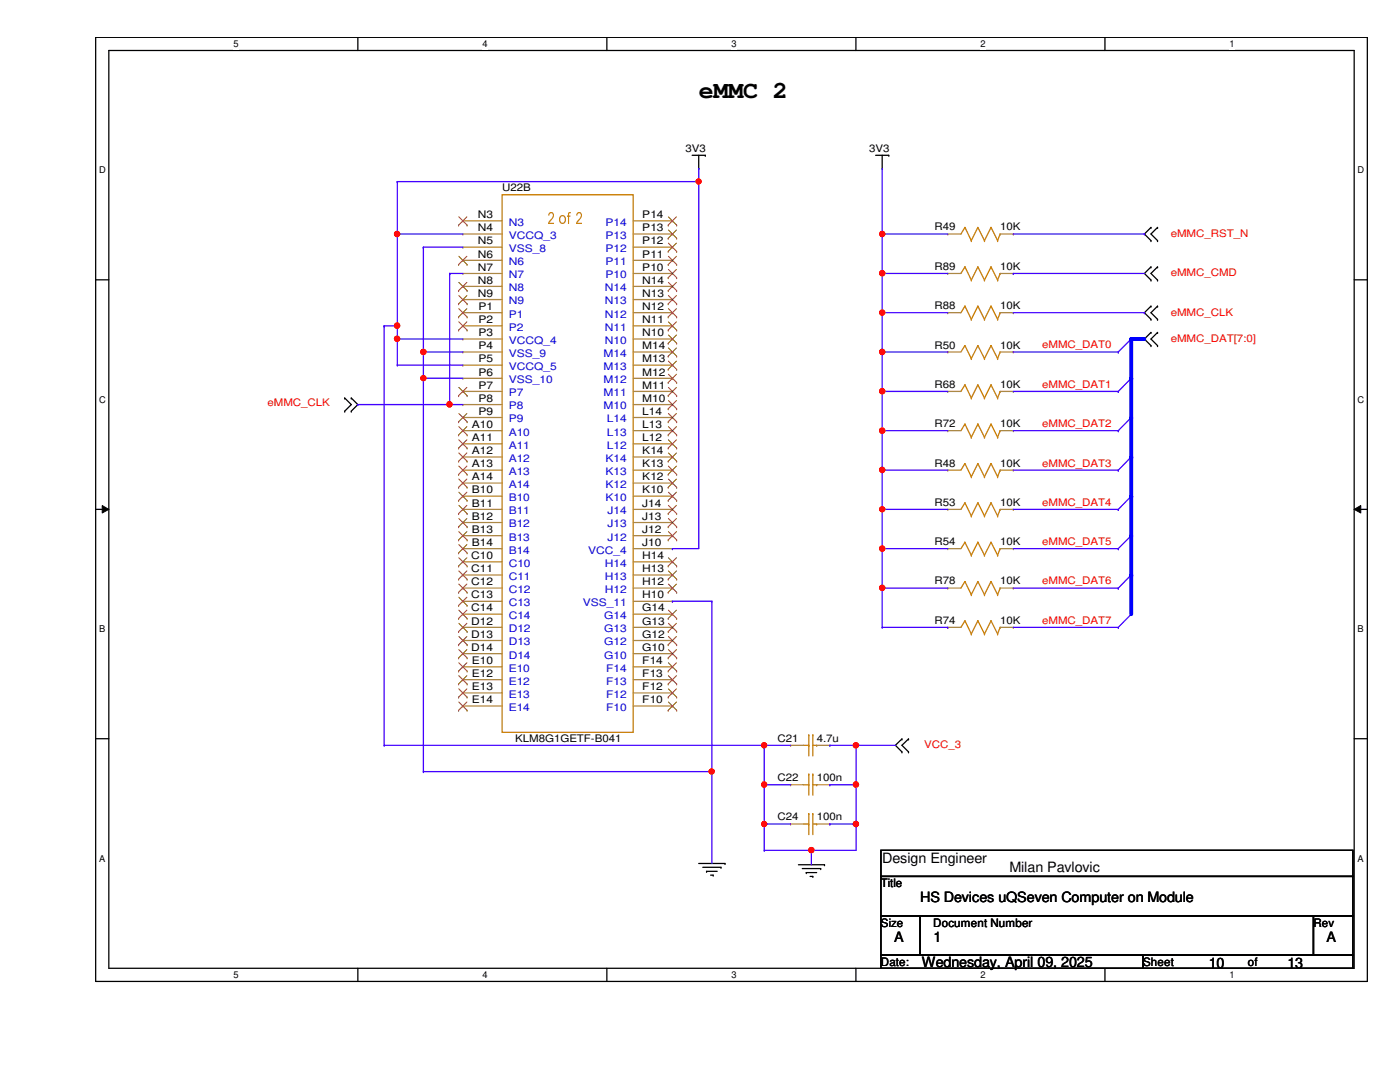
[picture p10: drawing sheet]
<svg xmlns="http://www.w3.org/2000/svg" width="279mm" height="216mm" viewBox="0 0 279 216" stroke-linecap="round" stroke-linejoin="round" font-family="sans-serif">
<path d="M19.1 7.5h253.8v188.3h-253.8zM21.7 10.1h248.6v183.1h-248.6z" fill="none" stroke="#000" stroke-width=".25"/>
<g fill="#fff">
<path d="M46.6 7.7h1v2.1h-1z"/>
<path d="M46.6 193.5h1v2.1h-1z"/>
</g>
<path d="M71.4 7.5v2.6M71.4 193.2v2.6" fill="none" stroke="#000" stroke-width=".25"/>
<g fill="#fff">
<path d="M96.3 7.7h1v2.1h-1z"/>
<path d="M96.3 193.5h1v2.1h-1z"/>
</g>
<path d="M121.1 7.5v2.6M121.1 193.2v2.6" fill="none" stroke="#000" stroke-width=".25"/>
<g fill="#fff">
<path d="M146 7.7h1v2.1h-1z"/>
<path d="M146 193.5h1v2.1h-1z"/>
</g>
<path d="M170.8 7.5v2.6M170.8 193.2v2.6" fill="none" stroke="#000" stroke-width=".25"/>
<g fill="#fff">
<path d="M195.7 7.7h1v2.1h-1z"/>
<path d="M195.7 193.5h1v2.1h-1z"/>
</g>
<path d="M220.5 7.5v2.6M220.5 193.2v2.6" fill="none" stroke="#000" stroke-width=".25"/>
<g fill="#fff">
<path d="M245.4 7.7h1v2.1h-1z"/>
<path d="M245.4 193.5h1v2.1h-1z"/>
<path d="M19.8 32.9h1.3v2.1h-1.3z"/>
<path d="M270.9 32.9h1.3v2.1h-1.3z"/>
<path d="M19.8 78.7h1.3v2.1h-1.3z"/>
<path d="M270.9 78.7h1.3v2.1h-1.3z"/>
</g>
<path d="M19.1 55.8h2.6M270.3 55.8h2.6" fill="none" stroke="#000" stroke-width=".25"/>
<g fill="#fff">
<path d="M19.8 124.5h1.2v2.1h-1.2z"/>
<path d="M270.9 124.5h1.3v2.1h-1.3z"/>
</g>
<path d="M19.1 101.6h2.6M270.3 101.6h2.6" fill="none" stroke="#000" stroke-width=".25"/>
<path d="M20.4 100.9l1.3 .7-1.3 .8zM270.3 101.6l1.3-.7v1.5z" fill="#000"/>
<path d="M20.4 100.9l1.3 .7-1.3 .8zM270.3 101.6l1.3-.7v1.5z" fill="none" stroke="#000" stroke-width=".2"/>
<g fill="#fff">
<path d="M19.8 170.3h1.2v2h-1.2z"/>
<path d="M270.9 170.3h1.3v2h-1.3z"/>
</g>
<g fill="none" stroke="#000" stroke-width=".25">
<path d="M138.1 31h2.7M139.4 33.6h.1M139.4 31v2.6M140.8 31h.1M174.8 31h2.6M176.1 33.6h.1M176.1 31v2.6M177.4 31h.1M229.7 45.4h.1M229.7 48h.1M229.7 53.3h.1M229.7 55.9h.1"/>
<path d="M229.7 45.4l-1.3 1.3 1.3 1.3M229.7 53.3l-1.3 1.3 1.3 1.3M231 48h.1M231 45.4h.1M231 55.9h.1M231 53.3h.1M231 45.4l-1.3 1.3 1.3 1.3M231 53.3l-1.3 1.3 1.3 1.3M68.8 79.4h.1M68.8 79.4l1.3 1.3-1.3 1.3M70.1 79.4h.1M70.1 79.4l1.3 1.3-1.3 1.3"/>
<path d="M229.7 61.1h.1M229.7 63.7h.1M229.7 66.3h.1M229.7 69h.1M229.7 61.1l-1.3 1.3 1.3 1.3M229.7 66.3l-1.3 1.3 1.3 1.4M231 63.7h.1M231 61.1h.1M231 69h.1M231 66.3h.1M231 61.1l-1.3 1.3 1.3 1.3M231 66.3l-1.3 1.3 1.3 1.4"/>
<path d="M68.8 82h.1M70.1 82h.1M19.1 147.4h2.6M180 147.4h.1M180 150h.1M180 147.4l-1.3 1.3 1.3 1.3M181.3 150h.1M181.3 147.4h.1M181.3 147.4l-1.3 1.3 1.3 1.3M270.3 147.4h2.6M139.4 172.3h5.3M140.3 173.1h3.6"/>
<path d="M141 173.9h.1M141 173.9h2.1M141.8 174.6h.5M142.3 174.6h.1M143.9 173.1h.1M144.7 172.3h.1M159.3 172.6h5.2M160.1 173.3h3.7M160.9 174.1h.1M160.9 174.1h2.1M161.7 174.9h.5M162.2 174.9h.1"/>
<path d="M163.8 173.3h.1M164.5 172.6h.1M175.8 169.7h94.2v5.2h-94.2zM175.8 174.9h94.2v7.9h-94.2zM175.8 182.8h7.8v7.8h-7.8zM175.8 190.6h52.3v2.6h-52.3zM183.6 182.8h78.5v7.8h-78.5zM228.1 190.6h41.9v2.6h-41.9zM262.1 182.8h7.9v7.8h-7.9z"/>
</g>
<g fill="none" stroke="#4200ff" stroke-width=".25">
<path d="M79.3 46.7h.1M79.3 46.7h13.1M84.5 49.3h.1M84.5 49.3h7.9M89.7 54.6h.1M89.7 54.6h2.7M89.7 54.6v26.1M84.5 75.5h.1M84.5 75.5h7.9M223.2 78.1h.1M223.2 70.2h.1M225.8 75.5l-2.6 2.6"/>
<path d="M225.8 67.6l-2.6 2.6M71.4 80.7h.1M71.4 80.7h21M89.7 80.7h.1M223.2 85.9h.1M223.2 93.8h.1M225.8 83.3l-2.6 2.6M225.8 91.2l-2.6 2.6M225.8 99l-2.6 2.6M134.2 109.5h.1M134.2 120h.1M134.2 109.5h5.2"/>
<path d="M134.2 120h7.9M223.2 101.6h.1M223.2 109.5h.1M223.2 117.3h.1M225.8 106.9l-2.6 2.6M225.8 114.7l-2.6 2.6M223.2 125.2h.1M225.8 122.6l-2.6 2.6"/>
</g>
<g fill="none" stroke="#cc8006" stroke-width=".25">
<path d="M100.2 38.9h26.2v107.2h-26.2zM192.6 45.4h.1M192.6 53.3h.1M192.6 45.4l1.2 2.6M192.6 45.4l-.8 1.3M192.6 53.3l1.2 2.6M192.6 53.3l-.8 1.3M193.8 48h.1M193.8 55.9h.1M195.2 45.4h.1M195.2 53.3h.1M195.2 45.4l-1.4 2.6"/>
<path d="M195.2 45.4l1.3 2.6M195.2 53.3l-1.4 2.6M195.2 53.3l1.3 2.6M196.5 48h.1M196.5 55.9h.1M197.8 45.4h.1M197.8 53.3h.1M197.8 45.4l-1.3 2.6M197.8 45.4l1.3 2.6M197.8 53.3l-1.3 2.6M197.8 53.3l1.3 2.6M199.1 48h.1"/>
<path d="M199.1 55.9h.1M199.6 46.7h.1M199.6 54.6h.1M199.6 46.7l-.5 1.3M199.6 54.6l-.5 1.3M192.6 76.8h.1M192.6 69h.1M192.6 61.1h.1M192.6 76.8l1.2 2.6M192.6 76.8l-.8 1.3M192.6 69l1.2 2.5M192.6 69l-.8 1.2"/>
<path d="M192.6 61.1l1.2 2.6M192.6 61.1l-.8 1.3M193.8 79.4h.1M193.8 71.5h.1M193.8 63.7h.1M195.2 76.8h.1M195.2 69h.1M195.2 61.1h.1M195.2 76.8l-1.4 2.6M195.2 76.8l1.3 2.6M195.2 69l-1.4 2.5M195.2 69l1.3 2.5"/>
<path d="M195.2 61.1l-1.4 2.6M195.2 61.1l1.3 2.6M196.5 79.4h.1M196.5 71.5h.1M196.5 63.7h.1M197.8 76.8h.1M197.8 69h.1M197.8 61.1h.1M197.8 76.8l-1.3 2.6M197.8 76.8l1.3 2.6M197.8 69l-1.3 2.5M197.8 69l1.3 2.5"/>
<path d="M197.8 61.1l-1.3 2.6M197.8 61.1l1.3 2.6M199.1 79.4h.1M199.1 71.5h.1M199.1 63.7h.1M199.6 78.1h.1M199.6 70.2h.1M199.6 62.4h.1M199.6 78.1l-.5 1.3M199.6 70.2l-.5 1.3M199.6 62.4l-.5 1.3M192.6 92.5h.1"/>
<path d="M192.6 84.6h.1M192.6 92.5l1.2 2.6M192.6 92.5l-.8 1.3M192.6 84.6l1.2 2.6M192.6 84.6l-.8 1.3M193.8 95.1h.1M193.8 87.2h.1M195.2 92.5h.1M195.2 84.6h.1M195.2 92.5l-1.4 2.6M195.2 92.5l1.3 2.6M195.2 84.6l-1.4 2.6"/>
<path d="M195.2 84.6l1.3 2.6M196.5 95.1h.1M196.5 87.2h.1M197.8 92.5h.1M197.8 84.6h.1M197.8 92.5l-1.3 2.6M197.8 92.5l1.3 2.6M197.8 84.6l-1.3 2.6M197.8 84.6l1.3 2.6M199.1 95.1h.1M199.1 87.2h.1M199.6 93.8h.1"/>
<path d="M199.6 85.9h.1M199.6 93.8l-.5 1.3M199.6 85.9l-.5 1.3M192.6 116h.1M192.6 108.2h.1M192.6 100.3h.1M192.6 116l1.2 2.7M192.6 116l-.8 1.3M192.6 108.2l1.2 2.6M192.6 108.2l-.8 1.3M192.6 100.3l1.2 2.7M192.6 100.3l-.8 1.3"/>
<path d="M193.8 118.7h.1M193.8 110.8h.1M193.8 103h.1M195.2 116h.1M195.2 108.2h.1M195.2 100.3h.1M195.2 116l-1.4 2.7M195.2 116l1.3 2.7M195.2 108.2l-1.4 2.6M195.2 108.2l1.3 2.6M195.2 100.3l-1.4 2.7M195.2 100.3l1.3 2.7"/>
<path d="M196.5 118.7h.1M196.5 110.8h.1M196.5 103h.1M197.8 116h.1M197.8 108.2h.1M197.8 100.3h.1M197.8 116l-1.3 2.7M197.8 116l1.3 2.7M197.8 108.2l-1.3 2.6M197.8 108.2l1.3 2.6M197.8 100.3l-1.3 2.7M197.8 100.3l1.3 2.7"/>
<path d="M199.1 118.7h.1M199.1 110.8h.1M199.1 103h.1M199.6 117.3h.1M199.6 109.5h.1M199.6 101.6h.1M199.6 117.3l-.5 1.4M199.6 109.5l-.5 1.3M199.6 101.6l-.5 1.4M192.6 123.9h.1M192.6 123.9l1.2 2.6M192.6 123.9l-.8 1.3"/>
<path d="M193.8 126.5h.1M195.2 123.9h.1M195.2 123.9l-1.4 2.6M195.2 123.9l1.3 2.6M196.5 126.5h.1M197.8 123.9h.1M197.8 123.9l-1.3 2.6M197.8 123.9l1.3 2.6M199.1 126.5h.1M199.6 125.2h.1M199.6 125.2l-.5 1.3M160.4 156.6h1"/>
<path d="M160.4 148.7h1M161.4 154.5h.1M161.4 156.6h.1M161.4 146.6h.1M161.4 148.7h.1M161.4 146.6v4.2M161.4 154.5v4.2M162.2 154.5h.1M162.2 146.6h.1M162.2 146.6v4.2M162.2 154.5v4.2M162.2 156.6h.8"/>
<path d="M162.2 148.7h.8M163 156.6h.1M163 148.7h.1M160.4 164.4h1M161.4 162.3h.1M161.4 164.4h.1M161.4 162.3v4.2M162.2 162.3h.1M162.2 162.3v4.2M162.2 164.4h.8M163 164.4h.1"/>
</g>
<g fill="none" stroke="#a84" stroke-width=".25">
<path d="M92.4 44.1h.1M92.4 46.7h.1M92.4 49.3h.1M92.4 51.9h.1M92.4 54.6h.1M92.4 57.1h.1M92.4 59.8h.1M92.4 46.7h7.8M92.4 54.6h7.8M92.4 44.1h7.8M92.4 49.3h7.8M92.4 51.9h7.8"/>
<path d="M92.4 57.1h7.8M92.4 59.8h7.8M126.4 46.7h7.8M126.4 54.6h7.8M126.4 44.1h7.8M126.4 49.3h7.8M126.4 51.9h7.8M126.4 57.1h7.8M126.4 59.8h7.8M134.2 59.8h.1M134.2 57.1h.1M134.2 54.6h.1"/>
<path d="M134.2 51.9h.1M134.2 49.3h.1M134.2 46.7h.1M134.2 44.1h.1M189.1 46.7h.1M189.1 54.6h.1M189.1 46.7h2.7M189.1 54.6h2.7M199.6 46.7h2.6M199.6 54.6h2.6M202.2 46.7h.1M202.2 54.6h.1"/>
<path d="M92.4 62.4h.1M92.4 65h.1M92.4 67.6h.1M92.4 70.2h.1M92.4 72.9h.1M92.4 75.5h.1M92.4 78.1h.1M92.4 78.1h7.8M92.4 70.2h7.8M92.4 62.4h7.8M92.4 65h7.8M92.4 67.6h7.8"/>
<path d="M92.4 72.9h7.8M92.4 75.5h7.8M126.4 78.1h7.8M126.4 70.2h7.8M126.4 62.4h7.8M126.4 65h7.8M126.4 67.6h7.8M126.4 72.9h7.8M126.4 75.5h7.8M134.2 78.1h.1M134.2 75.5h.1M134.2 72.9h.1"/>
<path d="M134.2 70.2h.1M134.2 67.6h.1M134.2 65h.1M134.2 62.4h.1M189.1 78.1h.1M189.1 70.2h.1M189.1 62.4h.1M189.1 78.1h2.7M189.1 70.2h2.7M189.1 62.4h2.7M199.6 78.1h2.6M199.6 70.2h2.6"/>
<path d="M199.6 62.4h2.6M202.2 78.1h.1M202.2 70.2h.1M202.2 62.4h.1M92.4 80.7h.1M92.4 83.3h.1M92.4 85.9h.1M92.4 88.6h.1M92.4 91.2h.1M92.4 93.8h.1M92.4 96.4h.1M92.4 99h.1"/>
<path d="M92.4 93.8h7.8M92.4 85.9h7.8M92.4 80.7h7.8M92.4 83.3h7.8M92.4 88.6h7.8M92.4 91.2h7.8M92.4 96.4h7.8M92.4 99h7.8M126.4 93.8h7.8M126.4 85.9h7.8M126.4 80.7h7.8M126.4 83.3h7.8"/>
<path d="M126.4 88.6h7.8M126.4 91.2h7.8M126.4 96.4h7.8M126.4 99h7.8M134.2 99h.1M134.2 96.4h.1M134.2 93.8h.1M134.2 91.2h.1M134.2 88.6h.1M134.2 85.9h.1M134.2 83.3h.1M134.2 80.7h.1"/>
<path d="M189.1 93.8h.1M189.1 85.9h.1M189.1 93.8h2.7M189.1 85.9h2.7M199.6 93.8h2.6M199.6 85.9h2.6M202.2 93.8h.1M202.2 85.9h.1M92.4 101.6h.1M92.4 104.3h.1M92.4 106.9h.1M92.4 109.5h.1"/>
<path d="M92.4 112.1h.1M92.4 114.7h.1M92.4 117.3h.1M92.4 120h.1M92.4 117.3h7.8M92.4 109.5h7.8M92.4 101.6h7.8M92.4 104.3h7.8M92.4 106.9h7.8M92.4 112.1h7.8M92.4 114.7h7.8M92.4 120h7.8"/>
<path d="M126.4 117.3h7.8M126.4 109.5h7.8M126.4 101.6h7.8M126.4 104.3h7.8M126.4 106.9h7.8M126.4 112.1h7.8M126.4 114.7h7.8M126.4 120h7.8M134.2 120h.1M134.2 117.3h.1M134.2 114.7h.1M134.2 112.1h.1"/>
<path d="M134.2 109.5h.1M134.2 106.9h.1M134.2 104.3h.1M134.2 101.6h.1M189.1 117.3h.1M189.1 109.5h.1M189.1 101.6h.1M189.1 117.3h2.7M189.1 109.5h2.7M189.1 101.6h2.7M199.6 117.3h2.6M199.6 109.5h2.6"/>
<path d="M199.6 101.6h2.6M202.2 117.3h.1M202.2 109.5h.1M202.2 101.6h.1M92.4 122.6h.1M92.4 125.2h.1M92.4 127.8h.1M92.4 130.4h.1M92.4 133.1h.1M92.4 135.6h.1M92.4 138.3h.1M92.4 125.2h7.8"/>
<path d="M92.4 122.6h7.8M92.4 127.8h7.8M92.4 130.4h7.8M92.4 133.1h7.8M92.4 135.6h7.8M92.4 138.3h7.8M126.4 125.2h7.8M126.4 122.6h7.8M126.4 127.8h7.8M126.4 130.4h7.8M126.4 133.1h7.8M126.4 135.6h7.8"/>
<path d="M126.4 138.3h7.8M134.2 138.3h.1M134.2 135.6h.1M134.2 133.1h.1M134.2 130.4h.1M134.2 127.8h.1M134.2 125.2h.1M134.2 122.6h.1M189.1 125.2h.1M189.1 125.2h2.7M199.6 125.2h2.6M202.2 125.2h.1"/>
<path d="M92.4 140.9h.1M92.4 140.9h7.8M126.4 140.9h7.8M134.2 140.9h.1M157.8 156.6h.1M157.8 148.7h.1M157.8 156.6h2.6M157.8 148.7h2.6M163 156.6h2.6M163 148.7h2.6M165.6 156.6h.1M165.6 148.7h.1"/>
<path d="M157.8 164.4h.1M157.8 164.4h2.6M163 164.4h2.6M165.6 164.4h.1"/>
</g>
<g fill="none" stroke="#804000" stroke-width=".2">
<path d="M91.5 44.9h.1M91.5 52.8h.1M91.5 58h.1M91.6 43.3l1.6 1.6M91.6 51.1l1.6 1.7M91.6 56.3l1.6 1.7M91.6 59l1.6 1.6M93.2 43.3l-1.7 1.6M93.2 51.1l-1.7 1.7M93.2 56.3l-1.7 1.7M93.2 59l-1.7 1.6M93.2 44.9h.1"/>
<path d="M93.2 52.8h.1M93.2 58h.1M133.4 58h.1M133.4 55.4h.1M133.4 52.8h.1M133.4 50.2h.1M133.4 47.5h.1M133.4 44.9h.1M133.4 59l1.6 1.6M133.4 56.3l1.6 1.7M133.4 53.8l1.6 1.6M133.4 51.1l1.6 1.7"/>
<path d="M133.4 48.5l1.6 1.7M133.4 45.9l1.6 1.6M133.4 43.3l1.6 1.6M135 43.3l-1.6 1.6M135 45.9l-1.6 1.6M135 48.5l-1.6 1.7M135 53.8l-1.6 1.6M135 56.3l-1.6 1.7M135 59l-1.6 1.6M135 51.1l-1.6 1.7M135 58h.1M135 55.4h.1"/>
<path d="M135 52.8h.1M135 50.2h.1M135 47.5h.1M135 44.9h.1M91.5 60.6h.1M91.5 63.2h.1M91.5 65.9h.1M91.5 79h.1M91.6 61.6l1.6 1.6M91.6 64.2l1.6 1.7M91.6 77.3l1.6 1.7M93.2 61.6l-1.7 1.6"/>
<path d="M93.2 64.2l-1.7 1.7M93.2 77.3l-1.7 1.7M93.2 60.6h.1M93.2 63.2h.1M93.2 65.9h.1M93.2 79h.1M133.4 79h.1M133.4 76.3h.1M133.4 73.7h.1M133.4 71.1h.1M133.4 68.5h.1M133.4 65.9h.1"/>
<path d="M133.4 63.2h.1M133.4 60.6h.1M133.4 79.9l1.6 1.7M133.4 77.3l1.6 1.7M133.4 74.7l1.6 1.6M133.4 72.1l1.6 1.6M133.4 69.4l1.6 1.7M133.4 66.8l1.6 1.7M133.4 64.2l1.6 1.7M133.4 61.6l1.6 1.6M135 64.2l-1.6 1.7M135 66.8l-1.6 1.7"/>
<path d="M135 72.1l-1.6 1.6M135 74.7l-1.6 1.6M135 77.3l-1.6 1.7M135 79.9l-1.6 1.7M135 69.4l-1.6 1.7M135 61.6l-1.6 1.6M135 79h.1M135 76.3h.1M135 73.7h.1M135 71.1h.1M135 68.5h.1M135 65.9h.1"/>
<path d="M135 63.2h.1M135 60.6h.1M91.5 84.2h.1M91.5 86.8h.1M91.5 89.4h.1M91.5 92h.1M91.5 94.7h.1M91.5 97.2h.1M91.5 99.9h.1M91.6 82.5l1.6 1.7M91.6 85.1l1.6 1.7M91.6 87.8l1.6 1.6"/>
<path d="M91.6 90.4l1.6 1.6M91.6 93l1.6 1.7M91.6 95.6l1.6 1.6M91.6 98.2l1.6 1.7M93.2 82.5l-1.7 1.7M93.2 85.1l-1.7 1.7M93.2 87.8l-1.7 1.6M93.2 90.4l-1.7 1.6M93.2 93l-1.7 1.7M93.2 95.6l-1.7 1.6M93.2 98.2l-1.7 1.7M93.2 84.2h.1"/>
<path d="M93.2 86.8h.1M93.2 89.4h.1M93.2 92h.1M93.2 94.7h.1M93.2 97.2h.1M93.2 99.9h.1M133.4 99.9h.1M133.4 97.2h.1M133.4 94.7h.1M133.4 92h.1M133.4 89.4h.1M133.4 86.8h.1"/>
<path d="M133.4 84.2h.1M133.4 81.6h.1M133.4 98.2l1.6 1.7M133.4 95.6l1.6 1.6M133.4 93l1.6 1.7M133.4 90.4l1.6 1.6M133.4 87.8l1.6 1.6M133.4 85.1l1.6 1.7M133.4 82.5l1.6 1.7M135 82.5l-1.6 1.7M135 85.1l-1.6 1.7M135 98.2l-1.6 1.7"/>
<path d="M135 95.6l-1.6 1.6M135 93l-1.6 1.7M135 90.4l-1.6 1.6M135 87.8l-1.6 1.6M135 99.9h.1M135 97.2h.1M135 94.7h.1M135 92h.1M135 89.4h.1M135 86.8h.1M135 84.2h.1M135 81.6h.1"/>
<path d="M91.5 102.5h.1M91.5 105.1h.1M91.5 107.7h.1M91.5 110.3h.1M91.5 112.9h.1M91.5 115.6h.1M91.5 118.2h.1M91.6 100.8l1.6 1.7M91.6 103.5l1.6 1.6M91.6 106.1l1.6 1.6M91.6 108.7l1.6 1.6M91.6 111.3l1.6 1.6"/>
<path d="M91.6 113.9l1.6 1.7M91.6 116.5l1.6 1.7M91.6 119.2l1.6 1.6M93.2 100.8l-1.7 1.7M93.2 103.5l-1.7 1.6M93.2 106.1l-1.7 1.6M93.2 108.7l-1.7 1.6M93.2 111.3l-1.7 1.6M93.2 113.9l-1.7 1.7M93.2 116.5l-1.7 1.7M93.2 119.2l-1.7 1.6M93.2 102.5h.1"/>
<path d="M93.2 105.1h.1M93.2 107.7h.1M93.2 110.3h.1M93.2 112.9h.1M93.2 115.6h.1M93.2 118.2h.1M133.4 118.2h.1M133.4 115.6h.1M133.4 112.9h.1M133.4 107.7h.1M133.4 105.1h.1M133.4 102.5h.1"/>
<path d="M133.4 116.5l1.6 1.7M133.4 113.9l1.6 1.7M133.4 111.3l1.6 1.6M133.4 106.1l1.6 1.6M133.4 103.5l1.6 1.6M133.4 100.8l1.6 1.7M135 116.5l-1.6 1.7M135 113.9l-1.6 1.7M135 111.3l-1.6 1.6M135 106.1l-1.6 1.6M135 103.5l-1.6 1.6M135 100.8l-1.6 1.7"/>
<path d="M135 118.2h.1M135 115.6h.1M135 112.9h.1M135 107.7h.1M135 105.1h.1M135 102.5h.1M91.5 120.8h.1M91.5 123.4h.1M91.5 126h.1M91.5 128.7h.1M91.5 131.3h.1M91.5 133.9h.1"/>
<path d="M91.5 136.5h.1M91.5 139.1h.1M91.6 121.8l1.6 1.6M91.6 124.4l1.6 1.6M91.6 127l1.6 1.7M91.6 129.6l1.6 1.7M91.6 132.2l1.6 1.7M91.6 134.8l1.6 1.7M91.6 137.5l1.6 1.6M93.2 121.8l-1.7 1.6M93.2 124.4l-1.7 1.6M93.2 127l-1.7 1.7"/>
<path d="M93.2 129.6l-1.7 1.7M93.2 132.2l-1.7 1.7M93.2 134.8l-1.7 1.7M93.2 137.5l-1.7 1.6M93.2 120.8h.1M93.2 123.4h.1M93.2 126h.1M93.2 128.7h.1M93.2 131.3h.1M93.2 133.9h.1M93.2 136.5h.1M93.2 139.1h.1"/>
<path d="M133.4 139.1h.1M133.4 136.5h.1M133.4 133.9h.1M133.4 131.3h.1M133.4 128.7h.1M133.4 126h.1M133.4 123.4h.1M133.4 137.5l1.6 1.6M133.4 134.8l1.6 1.7M133.4 132.2l1.6 1.7M133.4 129.6l1.6 1.7M133.4 127l1.6 1.7"/>
<path d="M133.4 124.4l1.6 1.6M133.4 121.8l1.6 1.6M135 137.5l-1.6 1.6M135 134.8l-1.6 1.7M135 132.2l-1.6 1.7M135 129.6l-1.6 1.7M135 127l-1.6 1.7M135 124.4l-1.6 1.6M135 121.8l-1.6 1.6M135 139.1h.1M135 136.5h.1M135 133.9h.1"/>
<path d="M135 131.3h.1M135 128.7h.1M135 126h.1M135 123.4h.1M91.5 141.7h.1M91.6 140.1l1.6 1.6M93.2 140.1l-1.7 1.6M93.2 141.7h.1M133.4 141.7h.1M133.4 140.1l1.6 1.6M135 140.1l-1.6 1.6M135 141.7h.1"/>
</g>
<circle cx="89.7" cy="80.7" r=".51" fill="#f00"/>
<circle cx="89.7" cy="80.7" r=".51" fill="none" stroke="#f00" stroke-width=".25"/>
<path d="M84.5 70.2h.1M84.5 70.2v5.3M142.1 120h.1M142.1 120v34h-57.6M84.5 154h.1" fill="none" stroke="#4200ff" stroke-width=".25"/>
<circle cx="142" cy="153.9" r=".5" fill="#f00"/>
<circle cx="142" cy="153.9" r=".5" fill="none" stroke="#f00" stroke-width=".25"/>
<path d="M84.5 70.2h.1M84.5 70.2h7.9M142.1 154h.1M142.1 154v18.3" fill="none" stroke="#4200ff" stroke-width=".25"/>
<circle cx="84.5" cy="70.2" r=".51" fill="#f00"/>
<circle cx="84.5" cy="70.2" r=".51" fill="none" stroke="#f00" stroke-width=".25"/>
<path d="M84.5 75.5h.1M84.5 75.5v78.5" fill="none" stroke="#4200ff" stroke-width=".25"/>
<circle cx="84.5" cy="75.5" r=".5" fill="#f00"/>
<circle cx="84.5" cy="75.5" r=".5" fill="none" stroke="#f00" stroke-width=".25"/>
<path d="M79.3 67.6h.1M79.3 67.6h13.1" fill="none" stroke="#4200ff" stroke-width=".25"/>
<circle cx="79.2" cy="67.6" r=".51" fill="#f00"/>
<circle cx="79.2" cy="67.6" r=".51" fill="none" stroke="#f00" stroke-width=".25"/>
<path d="M79.3 36.2h.1M79.3 36.2v28.8M139.4 33.6h.1M139.4 33.6v2.6h-60.1M79.3 46.7h.1M84.5 49.3h.1M84.5 49.3v20.9M79.3 72.9h.1M79.3 72.9h13.1" fill="none" stroke="#4200ff" stroke-width=".25"/>
<circle cx="79.2" cy="65" r=".51" fill="#f00"/>
<circle cx="79.2" cy="65" r=".51" fill="none" stroke="#f00" stroke-width=".25"/>
<circle cx="79.2" cy="46.7" r=".51" fill="#f00"/>
<circle cx="79.2" cy="46.7" r=".51" fill="none" stroke="#f00" stroke-width=".25"/>
<path d="M79.3 67.6h.1M79.3 67.6v5.3M76.7 148.7h.1M76.7 148.7h75.8" fill="none" stroke="#4200ff" stroke-width=".25"/>
<circle cx="152.5" cy="148.7" r=".5" fill="#f00"/>
<circle cx="152.5" cy="148.7" r=".5" fill="none" stroke="#f00" stroke-width=".25"/>
<path d="M152.5 148.7h.1M152.5 148.7v7.9" fill="none" stroke="#4200ff" stroke-width=".25"/>
<circle cx="152.5" cy="156.5" r=".5" fill="#f00"/>
<circle cx="152.5" cy="156.5" r=".5" fill="none" stroke="#f00" stroke-width=".25"/>
<path d="M165.6 148.7h.1M165.6 148.7h5.3M170.9 148.7h.1M170.9 148.7v7.9" fill="none" stroke="#4200ff" stroke-width=".25"/>
<circle cx="170.8" cy="156.5" r=".51" fill="#f00"/>
<circle cx="170.8" cy="156.5" r=".51" fill="none" stroke="#f00" stroke-width=".25"/>
<circle cx="170.8" cy="148.7" r=".51" fill="#f00"/>
<circle cx="170.8" cy="148.7" r=".51" fill="none" stroke="#f00" stroke-width=".25"/>
<path d="M152.5 156.6h.1M152.5 156.6v13.1M170.9 156.6h.1M170.9 156.6v7.8M152.5 164.4h.1" fill="none" stroke="#4200ff" stroke-width=".25"/>
<circle cx="152.5" cy="164.4" r=".5" fill="#f00"/>
<circle cx="152.5" cy="164.4" r=".5" fill="none" stroke="#f00" stroke-width=".25"/>
<path d="M170.9 164.4h.1M170.9 164.4v5.3" fill="none" stroke="#4200ff" stroke-width=".25"/>
<circle cx="170.8" cy="164.4" r=".51" fill="#f00"/>
<circle cx="170.8" cy="164.4" r=".51" fill="none" stroke="#f00" stroke-width=".25"/>
<path d="M152.5 169.7h.1M152.5 169.7h9.4M161.9 169.7h.1M161.9 169.7v2.9" fill="none" stroke="#4200ff" stroke-width=".25"/>
<circle cx="161.9" cy="169.6" r=".51" fill="#f00"/>
<circle cx="161.9" cy="169.6" r=".51" fill="none" stroke="#f00" stroke-width=".25"/>
<g fill="none" stroke="#4200ff" stroke-width=".25">
<path d="M139.4 36.2h.1M139.4 36.2v73.3M76.7 65h.1M76.7 65h2.6M76.7 65v83.7M79.3 65h.1M79.3 65v2.6M152.5 148.7h.1M152.5 156.6h.1M152.5 156.6h5.3M152.5 148.7h5.3M165.6 156.6h.1"/>
<path d="M165.6 156.6h5.3M170.9 148.7h.1M170.9 148.7h7.8M152.5 164.4h.1M152.5 164.4h5.3M161.9 169.7h.1M161.9 169.7h9M165.6 164.4h.1M165.6 164.4h5.3"/>
</g>
<circle cx="139.4" cy="36.2" r=".49" fill="#f00"/>
<circle cx="139.4" cy="36.2" r=".49" fill="none" stroke="#f00" stroke-width=".25"/>
<path d="M176.1 33.6v13.1M176.1 46.7h.1M176.1 117.3h.1M176.1 109.5h.1M176.1 109.5v15.7M176.1 117.3h13M176.1 109.5h13M176.1 125.2h.1M176.1 125.2h13M189.1 125.2h.1" fill="none" stroke="#4200ff" stroke-width=".25"/>
<circle cx="176.1" cy="117.3" r=".51" fill="#f00"/>
<circle cx="176.1" cy="117.3" r=".51" fill="none" stroke="#f00" stroke-width=".25"/>
<path d="M176.1 101.6h.1M176.1 109.5h.1M176.1 101.6h13M176.1 101.6v7.9" fill="none" stroke="#4200ff" stroke-width=".25"/>
<circle cx="176.1" cy="101.6" r=".5" fill="#f00"/>
<circle cx="176.1" cy="101.6" r=".5" fill="none" stroke="#f00" stroke-width=".25"/>
<circle cx="176.1" cy="109.5" r=".51" fill="#f00"/>
<circle cx="176.1" cy="109.5" r=".51" fill="none" stroke="#f00" stroke-width=".25"/>
<path d="M176.1 93.8h.1M176.1 85.9h.1M176.1 93.8h13M176.1 85.9v15.7M176.1 85.9h13M176.1 101.6h.1" fill="none" stroke="#4200ff" stroke-width=".25"/>
<circle cx="176.1" cy="93.8" r=".51" fill="#f00"/>
<circle cx="176.1" cy="93.8" r=".51" fill="none" stroke="#f00" stroke-width=".25"/>
<path d="M176.1 78.1h.1M176.1 78.1h13M176.1 78.1v7.8M176.1 85.9h.1" fill="none" stroke="#4200ff" stroke-width=".25"/>
<circle cx="176.1" cy="85.9" r=".51" fill="#f00"/>
<circle cx="176.1" cy="85.9" r=".51" fill="none" stroke="#f00" stroke-width=".25"/>
<path d="M176.1 70.2h.1M176.1 78.1h.1M176.1 70.2h13M176.1 70.2v7.9" fill="none" stroke="#4200ff" stroke-width=".25"/>
<circle cx="176.1" cy="78.1" r=".51" fill="#f00"/>
<circle cx="176.1" cy="78.1" r=".51" fill="none" stroke="#f00" stroke-width=".25"/>
<path d="M176.1 62.4h.1M176.1 70.2h.1M176.1 62.4h13M176.1 62.4v7.8" fill="none" stroke="#4200ff" stroke-width=".25"/>
<circle cx="176.1" cy="70.2" r=".51" fill="#f00"/>
<circle cx="176.1" cy="70.2" r=".51" fill="none" stroke="#f00" stroke-width=".25"/>
<path d="M176.1 54.6h.1M176.1 54.6h13M176.1 54.6v7.8M176.1 62.4h.1" fill="none" stroke="#4200ff" stroke-width=".25"/>
<circle cx="176.1" cy="54.5" r=".51" fill="#f00"/>
<circle cx="176.1" cy="54.5" r=".51" fill="none" stroke="#f00" stroke-width=".25"/>
<circle cx="176.1" cy="62.4" r=".5" fill="#f00"/>
<circle cx="176.1" cy="62.4" r=".5" fill="none" stroke="#f00" stroke-width=".25"/>
<path d="M176.1 46.7h.1M176.1 46.7h13" fill="none" stroke="#4200ff" stroke-width=".25"/>
<circle cx="176.1" cy="46.7" r=".51" fill="#f00"/>
<circle cx="176.1" cy="46.7" r=".51" fill="none" stroke="#f00" stroke-width=".25"/>
<path d="M176.1 54.6h.1M176.1 46.7v7.9" fill="none" stroke="#4200ff" stroke-width=".25"/>
<path d="M225.8 67.6v7.9" fill="none" stroke="#00f" stroke-width=".76"/>
<circle cx="225.8" cy="67.6" r=".38" fill="#00f"/>
<path d="M225.8 67.6h2.6" fill="none" stroke="#00f" stroke-width=".76"/>
<circle cx="225.8" cy="67.6" r=".38" fill="#00f"/>
<path d="M225.8 83.3v7.9" fill="none" stroke="#00f" stroke-width=".76"/>
<circle cx="225.8" cy="83.3" r=".38" fill="#00f"/>
<path d="M225.8 91.2v7.8" fill="none" stroke="#00f" stroke-width=".76"/>
<circle cx="225.8" cy="91.2" r=".38" fill="#00f"/>
<path d="M225.8 99v7.9" fill="none" stroke="#00f" stroke-width=".76"/>
<circle cx="225.8" cy="99" r=".38" fill="#00f"/>
<path d="M225.8 106.9v7.8" fill="none" stroke="#00f" stroke-width=".76"/>
<circle cx="225.8" cy="106.9" r=".38" fill="#00f"/>
<path d="M225.8 114.7v7.9" fill="none" stroke="#00f" stroke-width=".76"/>
<circle cx="225.8" cy="114.7" r=".38" fill="#00f"/>
<g fill="none" stroke="#4200ff" stroke-width=".25">
<path d="M202.2 78.1h21M223.2 78.1h.1M202.2 93.8h21M202.2 85.9h21M223.2 93.8h.1M223.2 85.9h.1M202.2 117.3h21M202.2 109.5h21M202.2 101.6h21M223.2 117.3h.1M223.2 109.5h.1M223.2 101.6h.1"/>
<path d="M202.2 125.2h21M223.2 125.2h.1"/>
</g>
<path d="M225.8 75.5v7.8" fill="none" stroke="#00f" stroke-width=".76"/>
<circle cx="225.8" cy="75.5" r=".38" fill="#00f"/>
<path d="M202.2 54.6h.1M202.2 46.7h26.2M202.2 54.6h26.2M228.4 46.7h.1M202.2 70.2h21M202.2 62.4h26.2M223.2 70.2h.1M228.4 62.4h.1" fill="none" stroke="#4200ff" stroke-width=".25"/>
<circle cx="89.7" cy="80.7" r=".51" fill="#f00"/>
<circle cx="89.7" cy="80.7" r=".51" fill="none" stroke="#f00" stroke-width=".25"/>
<circle cx="142" cy="153.9" r=".5" fill="#f00"/>
<circle cx="142" cy="153.9" r=".5" fill="none" stroke="#f00" stroke-width=".25"/>
<circle cx="84.5" cy="70.2" r=".51" fill="#f00"/>
<circle cx="84.5" cy="70.2" r=".51" fill="none" stroke="#f00" stroke-width=".25"/>
<circle cx="84.5" cy="75.5" r=".5" fill="#f00"/>
<circle cx="84.5" cy="75.5" r=".5" fill="none" stroke="#f00" stroke-width=".25"/>
<circle cx="79.2" cy="67.6" r=".51" fill="#f00"/>
<circle cx="79.2" cy="67.6" r=".51" fill="none" stroke="#f00" stroke-width=".25"/>
<circle cx="79.2" cy="65" r=".51" fill="#f00"/>
<circle cx="79.2" cy="65" r=".51" fill="none" stroke="#f00" stroke-width=".25"/>
<circle cx="79.2" cy="46.7" r=".51" fill="#f00"/>
<circle cx="79.2" cy="46.7" r=".51" fill="none" stroke="#f00" stroke-width=".25"/>
<circle cx="152.5" cy="148.7" r=".5" fill="#f00"/>
<circle cx="152.5" cy="148.7" r=".5" fill="none" stroke="#f00" stroke-width=".25"/>
<circle cx="152.5" cy="156.5" r=".5" fill="#f00"/>
<circle cx="152.5" cy="156.5" r=".5" fill="none" stroke="#f00" stroke-width=".25"/>
<circle cx="170.8" cy="156.5" r=".51" fill="#f00"/>
<circle cx="170.8" cy="156.5" r=".51" fill="none" stroke="#f00" stroke-width=".25"/>
<circle cx="170.8" cy="148.7" r=".51" fill="#f00"/>
<circle cx="170.8" cy="148.7" r=".51" fill="none" stroke="#f00" stroke-width=".25"/>
<circle cx="152.5" cy="164.4" r=".5" fill="#f00"/>
<circle cx="152.5" cy="164.4" r=".5" fill="none" stroke="#f00" stroke-width=".25"/>
<circle cx="170.8" cy="164.4" r=".51" fill="#f00"/>
<circle cx="170.8" cy="164.4" r=".51" fill="none" stroke="#f00" stroke-width=".25"/>
<circle cx="161.9" cy="169.6" r=".51" fill="#f00"/>
<circle cx="161.9" cy="169.6" r=".51" fill="none" stroke="#f00" stroke-width=".25"/>
<circle cx="139.4" cy="36.2" r=".49" fill="#f00"/>
<circle cx="139.4" cy="36.2" r=".49" fill="none" stroke="#f00" stroke-width=".25"/>
<circle cx="176.1" cy="117.3" r=".51" fill="#f00"/>
<circle cx="176.1" cy="117.3" r=".51" fill="none" stroke="#f00" stroke-width=".25"/>
<circle cx="176.1" cy="101.6" r=".5" fill="#f00"/>
<circle cx="176.1" cy="101.6" r=".5" fill="none" stroke="#f00" stroke-width=".25"/>
<circle cx="176.1" cy="109.5" r=".51" fill="#f00"/>
<circle cx="176.1" cy="109.5" r=".51" fill="none" stroke="#f00" stroke-width=".25"/>
<circle cx="176.1" cy="93.8" r=".51" fill="#f00"/>
<circle cx="176.1" cy="93.8" r=".51" fill="none" stroke="#f00" stroke-width=".25"/>
<circle cx="176.1" cy="85.9" r=".51" fill="#f00"/>
<circle cx="176.1" cy="85.9" r=".51" fill="none" stroke="#f00" stroke-width=".25"/>
<circle cx="176.1" cy="78.1" r=".51" fill="#f00"/>
<circle cx="176.1" cy="78.1" r=".51" fill="none" stroke="#f00" stroke-width=".25"/>
<circle cx="176.1" cy="70.2" r=".51" fill="#f00"/>
<circle cx="176.1" cy="70.2" r=".51" fill="none" stroke="#f00" stroke-width=".25"/>
<circle cx="176.1" cy="54.5" r=".51" fill="#f00"/>
<circle cx="176.1" cy="54.5" r=".51" fill="none" stroke="#f00" stroke-width=".25"/>
<circle cx="176.1" cy="62.4" r=".5" fill="#f00"/>
<circle cx="176.1" cy="62.4" r=".5" fill="none" stroke="#f00" stroke-width=".25"/>
<circle cx="176.1" cy="46.7" r=".51" fill="#f00"/>
<circle cx="176.1" cy="46.7" r=".51" fill="none" stroke="#f00" stroke-width=".25"/>
<text font-size="5" x="139.4" y="19.5">eMMC 2</text>
<text font-size="3.4" fill="#cc8006" x="109.1" y="44.7">2 of 2</text>
<g font-size="2.8">
<text x="176.1" y="172.2">Design Engineer</text>
<text x="201.5" y="174">Milan Pavlovic</text>
<text x="183.6" y="180">HS Devices uQSeven Computer on Module</text>
<text x="178.4" y="187.9">A</text>
<text x="186.3" y="187.9">1</text>
<text x="264.8" y="187.9">A</text>
<text x="183.9" y="192.9">Wednesday, April 09, 2025</text>
<text x="241.2" y="193.1">10</text>
<text x="256.9" y="193.1">13</text>
</g>
<g font-size="2.3">
<text x="175.8" y="177">Title</text>
<text x="175.8" y="184.9">Size</text>
<text x="186.3" y="184.9">Document Number</text>
<text x="262.1" y="184.9">Rev</text>
<text x="175.8" y="192.7">Date:</text>
<text x="228.1" y="192.7">Sheet</text>
<text x="249" y="192.7">of</text>
</g>
<g font-size="2.1">
<text x="136.8" y="30.3">3V3</text>
<text x="173.4" y="30.3">3V3</text>
<text x="100.2" y="38.1">U22B</text>
<text x="95.3" y="43.5">N3</text>
<text x="95.3" y="46.1">N4</text>
<text x="128.2" y="46.1">P13</text>
<text x="128.2" y="43.5">P14</text>
<text x="186.5" y="46">R49</text>
<text x="199.6" y="46">10K</text>
<text x="95.3" y="48.8">N5</text>
<text x="95.3" y="51.4">N6</text>
<text x="128.2" y="51.4">P11</text>
<text x="128.2" y="48.8">P12</text>
<text x="186.5" y="53.8">R89</text>
<text x="199.6" y="53.8">10K</text>
<text x="95.3" y="54">N7</text>
<text x="95.3" y="56.6">N8</text>
<text x="95.3" y="59.2">N9</text>
<text x="128.2" y="59.2">N13</text>
<text x="128.2" y="56.6">N14</text>
<text x="128.2" y="54">P10</text>
<text x="95.5" y="61.8">P1</text>
<text x="95.5" y="64.5">P2</text>
<text x="128.2" y="64.5">N11</text>
<text x="128.2" y="61.8">N12</text>
<text x="186.5" y="61.7">R88</text>
<text x="199.6" y="61.7">10K</text>
<text x="95.5" y="67.1">P3</text>
<text x="95.5" y="69.7">P4</text>
<text x="128.2" y="69.7">M14</text>
<text x="128.2" y="67.1">N10</text>
<text x="186.5" y="69.6">R50</text>
<text x="199.6" y="69.6">10K</text>
<text x="95.5" y="72.3">P5</text>
<text x="95.5" y="74.9">P6</text>
<text x="95.5" y="77.6">P7</text>
<text x="128.2" y="77.6">M11</text>
<text x="128.2" y="74.9">M12</text>
<text x="128.2" y="72.3">M13</text>
<text x="186.5" y="77.4">R68</text>
<text x="199.6" y="77.4">10K</text>
<text x="95.5" y="80.2">P8</text>
<text x="95.5" y="82.8">P9</text>
<text x="128.2" y="82.8">L14</text>
<text x="128.2" y="80.2">M10</text>
<text x="94.1" y="85.4">A10</text>
<text x="94.1" y="88">A11</text>
<text x="128.2" y="88">L12</text>
<text x="128.2" y="85.4">L13</text>
<text x="186.5" y="85.2">R72</text>
<text x="199.6" y="85.2">10K</text>
<text x="94.1" y="90.6">A12</text>
<text x="94.1" y="93.3">A13</text>
<text x="94.1" y="95.8">A14</text>
<text x="128.2" y="95.8">K12</text>
<text x="128.2" y="93.3">K13</text>
<text x="128.2" y="90.6">K14</text>
<text x="186.5" y="93.1">R48</text>
<text x="199.6" y="93.1">10K</text>
<text x="94.1" y="98.5">B10</text>
<text x="94.1" y="101.1">B11</text>
<text x="128.2" y="101.1">J14</text>
<text x="128.2" y="98.5">K10</text>
<text x="186.5" y="100.9">R53</text>
<text x="199.6" y="100.9">10K</text>
<text x="94.1" y="103.7">B12</text>
<text x="94.1" y="106.3">B13</text>
<text x="128.2" y="106.3">J12</text>
<text x="128.2" y="103.7">J13</text>
<text x="94" y="111.5">C10</text>
<text x="94.1" y="108.9">B14</text>
<text x="128.2" y="111.5">H14</text>
<text x="128.2" y="108.9">J10</text>
<text x="186.5" y="108.8">R54</text>
<text x="199.6" y="108.8">10K</text>
<text x="94" y="114.2">C11</text>
<text x="94" y="116.8">C12</text>
<text x="94" y="119.4">C13</text>
<text x="128.2" y="119.4">H10</text>
<text x="128.2" y="116.8">H12</text>
<text x="128.2" y="114.2">H13</text>
<text x="186.5" y="116.6">R78</text>
<text x="199.6" y="116.6">10K</text>
<text x="94" y="122">C14</text>
<text x="94" y="124.6">D12</text>
<text x="128.2" y="124.6">G13</text>
<text x="128.2" y="122">G14</text>
<text x="186.5" y="124.5">R74</text>
<text x="199.6" y="124.5">10K</text>
<text x="94" y="127.3">D13</text>
<text x="94" y="129.9">D14</text>
<text x="128.2" y="129.9">G10</text>
<text x="128.2" y="127.3">G12</text>
<text x="94.1" y="132.5">E10</text>
<text x="94.1" y="135.1">E12</text>
<text x="94.1" y="137.7">E13</text>
<text x="128.2" y="137.7">F12</text>
<text x="128.2" y="135.1">F13</text>
<text x="128.2" y="132.5">F14</text>
<text x="94.1" y="140.3">E14</text>
<text x="128.2" y="140.3">F10</text>
<text x="102.8" y="148">KLM8G1GETF-B041</text>
<text x="155.2" y="148">C21</text>
<text x="163" y="148">4.7u</text>
<text x="155.2" y="155.9">C22</text>
<text x="163" y="155.9">100n</text>
<text x="155.2" y="163.7">C24</text>
<text x="163" y="163.7">100n</text>
</g>
<g font-size="2.1" fill="#00c">
<text x="101.5" y="45">N3</text>
<text x="101.5" y="47.7">VCCQ_3</text>
<text x="120.8" y="47.7">P13</text>
<text x="120.8" y="45">P14</text>
<text x="101.5" y="50.3">VSS_8</text>
<text x="101.5" y="52.9">N6</text>
<text x="120.8" y="52.9">P11</text>
<text x="120.8" y="50.3">P12</text>
<text x="101.5" y="55.5">N7</text>
<text x="101.5" y="58.1">N8</text>
<text x="120.7" y="58.1">N14</text>
<text x="120.8" y="55.5">P10</text>
<text x="101.5" y="60.7">N9</text>
<text x="101.5" y="63.4">P1</text>
<text x="101.5" y="66">P2</text>
<text x="120.7" y="66">N11</text>
<text x="120.7" y="63.4">N12</text>
<text x="120.7" y="60.7">N13</text>
<text x="101.5" y="68.6">VCCQ_4</text>
<text x="101.5" y="71.2">VSS_9</text>
<text x="120.4" y="71.2">M14</text>
<text x="120.7" y="68.6">N10</text>
<text x="101.5" y="73.8">VCCQ_5</text>
<text x="101.5" y="76.5">VSS_10</text>
<text x="120.4" y="76.5">M12</text>
<text x="120.4" y="73.8">M13</text>
<text x="101.5" y="79.1">P7</text>
<text x="101.5" y="81.7">P8</text>
<text x="120.4" y="81.7">M10</text>
<text x="120.4" y="79.1">M11</text>
<text x="101.5" y="84.3">P9</text>
<text x="101.5" y="86.9">A10</text>
<text x="101.5" y="89.5">A11</text>
<text x="121.1" y="89.5">L12</text>
<text x="121.1" y="86.9">L13</text>
<text x="121.1" y="84.3">L14</text>
<text x="101.5" y="92.2">A12</text>
<text x="101.5" y="94.8">A13</text>
<text x="120.8" y="94.8">K13</text>
<text x="120.8" y="92.2">K14</text>
<text x="101.5" y="97.4">A14</text>
<text x="101.5" y="100">B10</text>
<text x="120.8" y="100">K10</text>
<text x="120.8" y="97.4">K12</text>
<text x="101.5" y="102.6">B11</text>
<text x="101.5" y="105.2">B12</text>
<text x="101.5" y="107.9">B13</text>
<text x="121.2" y="107.9">J12</text>
<text x="121.2" y="105.2">J13</text>
<text x="121.2" y="102.6">J14</text>
<text x="101.5" y="110.4">B14</text>
<text x="101.5" y="113.1">C10</text>
<text x="117.3" y="110.4">VCC_4</text>
<text x="120.7" y="113.1">H14</text>
<text x="101.5" y="115.7">C11</text>
<text x="101.5" y="118.3">C12</text>
<text x="120.7" y="118.3">H12</text>
<text x="120.7" y="115.7">H13</text>
<text x="101.5" y="120.9">C13</text>
<text x="101.5" y="123.5">C14</text>
<text x="116.3" y="120.9">VSS_11</text>
<text x="120.6" y="123.5">G14</text>
<text x="101.5" y="126.2">D12</text>
<text x="101.5" y="128.8">D13</text>
<text x="101.5" y="131.4">D14</text>
<text x="120.6" y="131.4">G10</text>
<text x="120.6" y="128.8">G12</text>
<text x="120.6" y="126.2">G13</text>
<text x="101.5" y="134">E10</text>
<text x="101.5" y="136.6">E12</text>
<text x="120.9" y="136.6">F13</text>
<text x="120.9" y="134">F14</text>
<text x="101.5" y="139.2">E13</text>
<text x="101.5" y="141.9">E14</text>
<text x="120.9" y="141.9">F10</text>
<text x="120.9" y="139.2">F12</text>
</g>
<g font-size="2.1" fill="#f00">
<text x="233.6" y="47.3">eMMC_RST_N</text>
<text x="233.6" y="55.2">eMMC_CMD</text>
<text x="233.6" y="63">eMMC_CLK</text>
<text x="208" y="69.5">eMMC_DAT0</text>
<text x="233.6" y="68.2">eMMC_DAT[7:0]</text>
<text x="208" y="77.4">eMMC_DAT1</text>
<text x="53.4" y="81.1">eMMC_CLK</text>
<text x="208" y="85.2">eMMC_DAT2</text>
<text x="208" y="93.1">eMMC_DAT3</text>
<text x="208" y="100.9">eMMC_DAT4</text>
<text x="208" y="108.8">eMMC_DAT5</text>
<text x="208" y="116.6">eMMC_DAT6</text>
<text x="208" y="124.5">eMMC_DAT7</text>
<text x="184.4" y="149.4">VCC_3</text>
</g>
<g font-size="1.9">
<text x="46.6" y="9.4">5</text>
<text x="96.3" y="9.4">4</text>
<text x="146" y="9.4">3</text>
<text x="195.7" y="9.4">2</text>
<text x="245.4" y="9.4">1</text>
<text x="19.8" y="34.6">D</text>
<text x="270.9" y="34.6">D</text>
<text x="19.8" y="80.3">C</text>
<text x="270.9" y="80.3">C</text>
<text x="19.8" y="126.2">B</text>
<text x="270.9" y="126.2">B</text>
<text x="19.8" y="171.9">A</text>
<text x="270.9" y="171.9">A</text>
<text x="46.6" y="195.2">5</text>
<text x="96.3" y="195.2">4</text>
<text x="146" y="195.2">3</text>
<text x="195.7" y="195.2">2</text>
<text x="245.4" y="195.2">1</text>
</g>
</svg>
